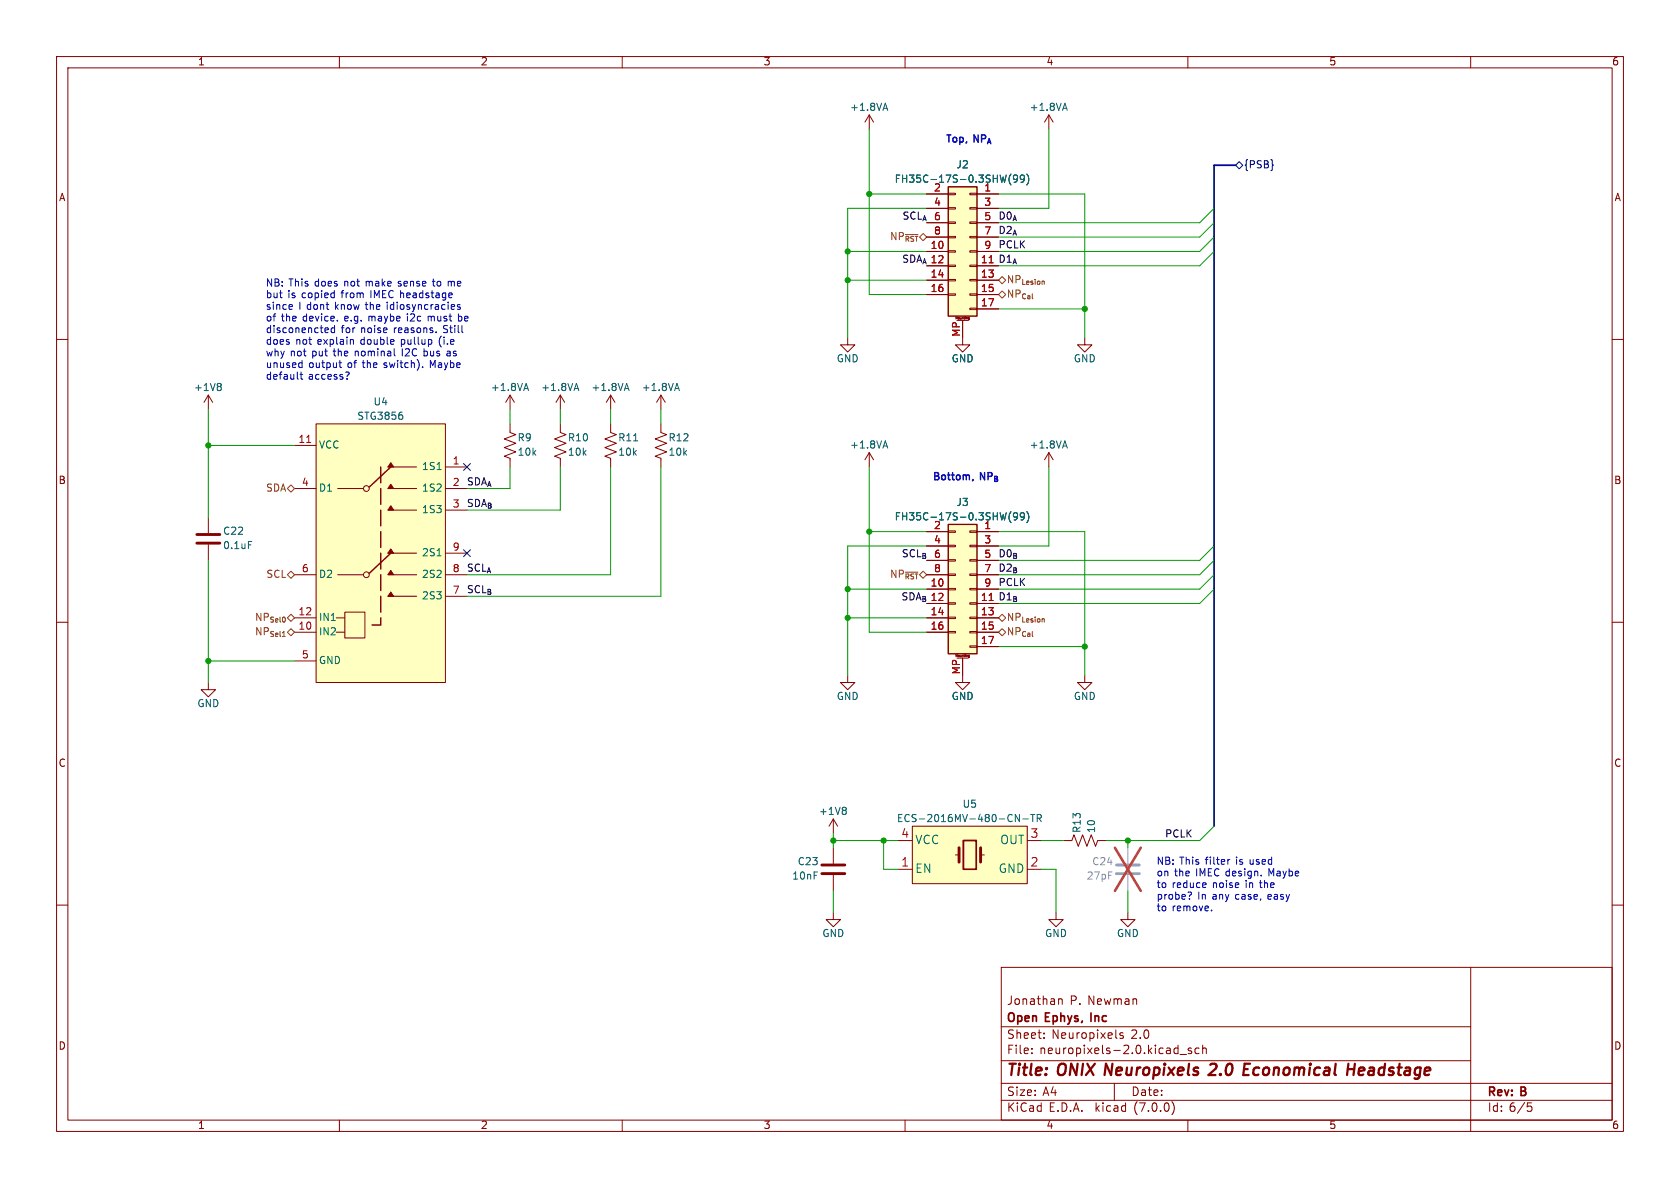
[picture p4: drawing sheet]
<svg xmlns="http://www.w3.org/2000/svg" width="297mm" height="210mm" viewBox="0 0 297 210" stroke-linecap="round" stroke-linejoin="round" font-family="sans-serif">
<g fill="none" stroke="#840000" stroke-width=".18">
<path d="M10 10h277v190h-277zM12 12h273v186h-273zM60 10v2M110 10v2M160 10v2M210 10v2M260 10v2M153.7 20.3l.7 1.3M153.7 20.3v2.6M153.7 20.3l-.8 1.3M163.8 34.3h3.8M163.8 36.8h3.8"/>
<path d="M163.8 39.4h3.8M167.6 39.2h1.3v.3h-1.3zM167.6 36.7h1.3v.3h-1.3zM167.6 34.2h1.3v.2h-1.3zM171.4 39.2h1.3v.3h-1.3zM171.4 36.7h1.3v.3h-1.3zM171.4 34.2h1.3v.2h-1.3zM172.7 34.3h3.8M172.7 36.8h3.8M172.7 39.4h3.8M185.4 20.3l.8 1.3M185.4 20.3v2.6"/>
<path d="M185.4 20.3l-.7 1.3M10 60h2M149.9 59.7v1.3h-1.3l1.3 1.2 1.2-1.2h-1.2M163.8 44.5h3.8M163.8 47h3.8M163.8 49.5h3.8M163.8 52.1h3.8M163.8 41.9h3.8M167.6 51.9h1.3v.3h-1.3zM167.6 49.4h1.3v.3h-1.3zM167.6 46.9h1.3v.2h-1.3zM167.6 44.3h1.3v.3h-1.3z"/>
<path d="M167.6 41.8h1.3v.2h-1.3zM169 56.4v-.4l.1 .3 .1-.3v.4M169.2 56.6h2M170.2 56.6v4.4h-1.3l1.3 1.2 1.2-1.2h-1.2M170.5 56v.3M170.7 56v.1M170.7 56h.1M171.2 56.2v.2h.1M171.2 56.2h.1M171.3 56.1l-.1 .1M171.3 56.1l.1 .1M171.4 56.1v.4h-.2"/>
<path d="M171.4 56.4h-.1M171.4 54.5h1.3v.2h-1.3zM171.4 51.9h1.3v.3h-1.3zM171.4 49.4h1.3v.3h-1.3zM171.4 46.9h1.3v.2h-1.3zM171.4 44.3h1.3v.3h-1.3zM171.4 41.8h1.3v.2h-1.3zM172.7 44.5h3.8M172.7 47h3.8M172.7 49.5h3.8M172.7 52.1h3.8M172.7 54.6h3.8"/>
<path d="M172.7 41.9h3.8M191.8 59.7v1.3h-1.3l1.3 1.2 1.2-1.2h-1.2M285 60h2M36.8 69.9l-.7 1.2M36.8 69.9v2.5M36.8 69.9l.8 1.2M52.1 78.7h3.8M55.9 74.9h22.8v45.8h-22.8zM90.2 74.9v1.6l1 .3-2 .8 2 .8-2 .7 2 .8-2 .7 1 .4v1.6M90.2 69.9v2.5M90.2 69.9l-.8 1.2M90.2 69.9l.7 1.2"/>
<path d="M99.1 74.9v1.6l1 .3-2.1 .8 2.1 .8-2.1 .7 2.1 .8-2.1 .7 1.1 .4v1.6M99.1 69.9l-.8 1.2M99.1 69.9v2.5M99.1 69.9l.7 1.2M107.9 74.9v1.6l1.1 .3-2.1 .8 2.1 .8-2.1 .7 2.1 .8-2.1 .7 1 .4v1.6M107.9 69.9v2.5M107.9 69.9l-.7 1.2M107.9 69.9l.8 1.2M116.8 74.9v1.6l1.1 .3-2.1 .8 2.1 .8-2.1 .7 2.1 .8-2.1 .7 1 .4v1.6M116.8 69.9l-.7 1.2M116.8 69.9v2.5M116.8 69.9l.8 1.2"/>
<path d="M36.8 91.4v2.8M36.8 96.3v2.8M52.1 86.4h3.8M59.7 86.4h4.6M68.6 86.4h5.1M68.6 97.8h5.1M68.6 90.2h5.1M68.6 82.6h5.1M78.7 86.4h3.8M78.7 97.8h3.8M78.7 90.2h3.8M78.7 82.6h3.8"/>
<path d="M153.7 80v2.6M153.7 80l.7 1.3M153.7 80l-.8 1.3M163.8 94h3.8M163.8 96.5h3.8M163.8 99.1h3.8M167.6 98.9h1.3v.3h-1.3zM167.6 96.4h1.3v.2h-1.3zM167.6 93.9h1.3v.2h-1.3zM171.4 98.9h1.3v.3h-1.3zM171.4 96.4h1.3v.2h-1.3zM171.4 93.9h1.3v.2h-1.3z"/>
<path d="M172.7 94h3.8M172.7 96.5h3.8M172.7 99.1h3.8M185.4 80v2.6M185.4 80l.8 1.3M185.4 80l-.7 1.3M10 110h2M52.1 109.2h3.8M52.1 111.8h3.8M52.1 101.6h3.8M52.1 116.8h3.8M59.4 109.2h1.6"/>
<path d="M59.4 111.8h1.6M59.7 101.6h4.6M61 108.2h3.5v4.6h-3.5zM68.6 101.6h5.1M68.6 105.4h5.1M78.7 101.6h3.8M78.7 105.4h3.8M149.9 119.4v1.3h-1.3l1.3 1.2 1.2-1.2h-1.2M163.8 104.1h3.8M163.8 106.7h3.8M163.8 109.2h3.8M163.8 111.8h3.8"/>
<path d="M163.8 101.6h3.8M167.6 111.6h1.3v.3h-1.3zM167.6 109.1h1.3v.2h-1.3zM167.6 106.6h1.3v.2h-1.3zM167.6 104h1.3v.3h-1.3zM167.6 101.5h1.3v.2h-1.3zM169 116.1v-.4l.1 .3 .1-.3v.4M169.2 116.3h2M170.2 116.3v4.4h-1.3l1.3 1.2 1.2-1.2h-1.2M170.5 115.7v.3M170.7 115.7h.1M171.2 116.2h.1"/>
<path d="M171.2 116.1h.1M171.2 116.1h.2M171.3 115.8l-.1 .1v.2M171.3 115.8l.1 .1M171.4 116.2h-.1M171.4 115.8v.4M171.4 114.2h1.3v.2h-1.3zM171.4 111.6h1.3v.3h-1.3zM171.4 109.1h1.3v.2h-1.3zM171.4 106.6h1.3v.2h-1.3zM171.4 104h1.3v.3h-1.3zM171.4 101.5h1.3v.2h-1.3z"/>
<path d="M172.7 104.1h3.8M172.7 106.7h3.8M172.7 109.2h3.8M172.7 111.8h3.8M172.7 114.3h3.8M172.7 101.6h3.8M191.8 119.4v1.3h-1.3l1.3 1.2 1.2-1.2h-1.2M285 110h2M36.8 120.7v1.2h1.3l-1.3 1.3-1.2-1.3h1.2M10 160h2M147.3 144.8v2.5M147.3 149.9v2.8"/>
<path d="M147.3 154.7v2.8M147.3 144.8l.8 1.3M147.3 144.8l-.7 1.3M158.7 153.7h2.6M158.7 148.6h2.6M161.3 146.1h20.3v10.1h-20.3zM168.9 151.1h.6M173.4 151.1h.6M181.6 153.7h2.5M181.6 148.6h2.5M188 148.6h1.5l.4-1 .7 2 .8-2 .8 2 .7-2 .8 2 .4-1h1.5M285 160h2"/>
<path d="M147.3 161.3v1.3h1.3l-1.3 1.2-1.3-1.2h1.3M177 171h108v27h-108zM186.7 161.3v1.3h1.3l-1.3 1.2-1.3-1.2h1.3M187.1 176.7l.3-.1h.3l.1 1M199.4 161.3v1.3h1.3l-1.3 1.2-1.3-1.2h1.3M260 171v29M60 198v2M110 198v2M160 198v2M177 194.5h108M177 191.5h108M177 187.5h83"/>
<path d="M177 181.5h83M182.4 186.1v.2M182.4 185.3v.2M184.6 183.4v.2M184.6 182.6v.2M197 191.5v3M198.5 182.6h-.3l-.2 .2v.2l.5 .1v.4h-.5M207.2 194.7a1.72 1.72 0 0 1 0 2.3M208.6 186.4h1.2M210 198v2M210.6 185.3h-.3l-.3 .2 .1 .2 .5 .1v.4h-.6M212 185.3h-.5l-.2 .2v.5l.1 .2h.6"/>
<path d="M212.6 185.4l.2-.1h.4l.1 1M212.6 184.8v1.5M270.2 195.5h.3l.3 .3-.1 .6-.5 .1"/>
<circle cx="64.8" cy="86.4" r=".51"/>
<circle cx="64.8" cy="101.6" r=".51"/>
</g>
<path d="M214.3 188l-.3 .2M214.9 188.9l-1.3 1.1h1.3M219.8 190h.9M219.9 189h.7M220 188h1M238.3 189h1.1M239.5 188l-.2 2" fill="none" stroke="#840000" stroke-width=".4"/>
<g fill="none" stroke="#006464" stroke-width=".18">
<path d="M156.2 19.2h.6M156.5 18.2l.4 1.3M188 19.2h.6M188.3 18.2l.4 1.3M178.7 30.8a1.46 1.46 0 0 0 0 1.9M179.9 31.5l-.3 .2h-.2l-.2-.2 .1-.5 .3-.1 .2 .2a.84 .84 0 0 1-.3 1.1h-.2M181.1 31.5l-.2 .2h-.3l-.2-.2 .1-.5 .4-.1 .1 .2a.84 .84 0 0 1-.3 1.1h-.2M181.5 30.8a1.46 1.46 0 0 1 0 1.9M38.9 67.8l.2 .2-.2 .3 .2 .3v.2l-.2 .2M92.7 68.7h.6M93 67.8l.4 1.2M101.6 68.7h.6"/>
<path d="M101.9 67.8l.4 1.2M110.5 68.7h.6M110.8 67.8l.4 1.2M119.4 68.7h.6M119.7 67.8l.4 1.2M156.2 78.8h.6M156.5 77.9l.4 1.3M188 78.8h.6M188.3 77.9l.4 1.3M43.9 95.7h.6M77.3 83h.7M77.3 98.3h.7"/>
<path d="M178.7 90.5a1.46 1.46 0 0 0 0 1.9M179.9 91.2l-.3 .2h-.2l-.2-.2 .1-.5 .3-.1 .2 .2a.84 .84 0 0 1-.3 1.1h-.2M181.1 91.2l-.2 .2h-.3l-.2-.2 .1-.5 .4-.1 .1 .2a.84 .84 0 0 1-.3 1.1h-.2M181.5 90.5a1.46 1.46 0 0 1 0 1.9M149.4 142.7l.2 .2-.2 .4 .2 .2v.2l-.2 .3M179.5 144l.7 1.2v-1.2M180.8 144.8h1M182.2 144h.7M182.6 144v1.2M183.4 144.6h.6l.1-.2-.1-.3-.6-.1v1.2M183.7 144.6l.4 .6"/>
</g>
<g fill="#ffffc2" stroke="#ffffc2" stroke-width=".18">
<path d="M167.6 92.7h5.1v22.9h-5.1z"/>
<path d="M161.3 146.1h20.3v10.1h-20.3z"/>
<path d="M167.6 33h5.1v22.9h-5.1z"/>
<path d="M55.9 74.9h22.8v45.8h-22.8z"/>
</g>
<path d="M167.6 33h5.1v22.9h-5.1zM69.1 97.8l-3.8 3.5M69.1 82.6l-3.8 3.5M167.6 92.7h5.1v22.9h-5.1z" fill="none" stroke="#840000" stroke-width=".25"/>
<path d="M34.8 96h4.1M34.8 94.5h4.1M145.3 154.4h4.1M145.3 152.9h4.1M169.5 149.9v2.5M173.4 149.9v2.5" fill="none" stroke="#840000" stroke-width=".51"/>
<path d="M170.3 148.6h2.3v5.1h-2.3z" fill="none" stroke="#840000" stroke-width=".3"/>
<path d="M67.3 82.6v27.9h-2.5" fill="none" stroke="#840000" stroke-width=".25" stroke-dasharray="2.8 1"/>
<g fill="#840000" stroke="#840000" stroke-width=".18">
<path d="M69.1 104.6l.5 .8h-1z"/>
<path d="M69.1 89.4l.5 .8h-1z"/>
<path d="M69.1 100.8l.5 .8h-1z"/>
<path d="M69.1 97l.5 .8h-1z"/>
<path d="M69.1 85.6l.5 .8h-1z"/>
<path d="M69.1 81.8l.5 .8h-1z"/>
</g>
<path d="M54.2 78.2h.7" fill="none" stroke="#a90000" stroke-width=".18"/>
<path d="M197.4 154.4h4M197.4 152.9h4" fill="none" stroke="#a1a1a1" stroke-width=".51"/>
<path d="M199.4 149.9v2.8M199.4 154.7v2.8" fill="none" stroke="#a1a1a1" stroke-width=".18"/>
<path d="M197.1 149.9l4.6 7.6M201.7 149.9l-4.6 7.6" fill="none" stroke="#eb3a3d" stroke-width=".46"/>
<path d="M158.4 41.1v1.3l-.7-1.3v1.3M159.7 41.2l-.7-.1v1.3M176.5 49.5l.7-.6 .6 .6-.6 .7zM177.2 51.4l.6 .7-.6 .6-.7-.6zM50.8 86.4l.6-.7 .7 .7-.7 .6zM50.8 101.6l.6-.6 .7 .6-.7 .6zM158.4 100.8v1.3l-.7-1.3v1.3M159.7 100.9l-.7-.1v1.3M176.5 109.2l.7-.6 .6 .6-.6 .7zM177.2 111.1l.6 .7-.6 .6-.7-.6z" fill="none" stroke="#725600" stroke-width=".18"/>
<path d="M218.4 29.2l.7-.6 .6 .6-.6 .6zM81.9 97.2l1.3 1.2M81.9 81.9l1.3 1.3M83.2 97.2l-1.3 1.2M83.2 81.9l-1.3 1.3" fill="none" stroke="#000084" stroke-width=".18"/>
<g fill="none" stroke="#0000c2" stroke-width=".18">
<path d="M51.6 53.9l.1 .2-.6 .2M57.9 58l.2 .3-.6 .1M58 58.7l-.1 .1M59.1 57.5v1.3M59.1 58h-.3l-.3 .2 .2 .5h.4M59.6 56.6v.1M76.4 49.7h.5M77.1 58.7v.1M79.2 49.7v.9M79.4 49.7l-.2 .1M81 55.5v1.2M81 56.7h.2"/>
<path d="M81.2 55.9l-.2 .1M81.3 53.9l-.3-.1-.1 .2v.2l.4 .1v.3h-.4M53 66.2h.5M53.2 65.8v1.1l.3 .1M53.4 63.7v1.3M53.4 64.9l-.1 .1M59.9 64.1h.5M60.1 64.8l.3 .2M61.7 65.8v.3l-.2 .2M62.3 60l.2 .2v.7M69.7 62.7l.2 .2M74.7 64.9v.1"/>
<path d="M79.2 62.1h-.1M79.2 62.4l-.2 .2 .2 .3M210.6 157.7v.3l-.2 .2M213.2 156.1v.3l-.6 .1M217.4 151.9l-.3 .2M214.2 160.9v.1"/>
</g>
<path d="M172 84.8l-.1 .2" fill="none" stroke="#0000c2" stroke-width=".25"/>
<path d="M218.4 29.2h-3.8v116.9" fill="none" stroke="#000084" stroke-width=".3"/>
<g fill="none" stroke="#009600" stroke-width=".18">
<path d="M153.7 34.3h10.1M153.7 22.9v29.2h10.1M163.8 36.8h-13.9v22.9M176.5 34.3h15.3v25.4M185.4 22.9v13.9h-8.9M214.6 36.8l-2.5 2.6h-35.6M214.6 39.4l-2.5 2.5h-35.6M149.9 44.5h13.9M149.9 49.5h13.9M176.5 54.6h15.3M214.6 44.5l-2.5 2.5h-35.6M214.6 41.9l-2.5 2.6h-35.6"/>
<path d="M36.8 72.4v19M36.8 78.7h15.3M90.2 72.4v2.5M99.1 72.4v2.5M107.9 72.4v2.5M116.8 72.4v2.5M36.8 99.1v21.6M90.2 82.6v3.8h-7.7M99.1 82.6v7.6h-16.6M107.9 82.6v19h-25.4M116.8 82.6v22.8h-34.3M153.7 82.6v29.2h10.1"/>
<path d="M153.7 94h10.1M163.8 96.5h-13.9v22.9M176.5 94h15.3v25.4M185.4 82.6v13.9h-8.9M214.6 99.1l-2.5 2.5h-35.6M214.6 96.5l-2.5 2.6h-35.6M36.8 116.8h15.3M149.9 104.1h13.9M149.9 109.2h13.9M176.5 114.3h15.3M214.6 101.6l-2.5 2.5h-35.6M214.6 104.1l-2.5 2.6h-35.6"/>
<path d="M147.3 147.3v2.6M147.3 157.5v3.8M147.3 148.6h11.4M156.2 148.6v5.1h2.5M184.1 153.7h2.6v7.6M184.1 148.6h3.9M199.4 148.6v1.3M199.4 157.5v3.8M214.6 146.1l-2.5 2.5h-16.5"/>
</g>
<g fill="#009600" stroke="#009600" stroke-width=".18">
<circle cx="199.4" cy="148.6" r=".46"/>
<circle cx="149.9" cy="104.1" r=".46"/>
<circle cx="191.8" cy="114.3" r=".46"/>
<circle cx="149.9" cy="109.2" r=".46"/>
<circle cx="149.9" cy="49.5" r=".46"/>
<circle cx="153.7" cy="94" r=".46"/>
<circle cx="149.9" cy="44.5" r=".46"/>
<circle cx="147.3" cy="148.6" r=".46"/>
<circle cx="156.2" cy="148.6" r=".46"/>
<circle cx="153.7" cy="34.3" r=".46"/>
<circle cx="191.8" cy="54.6" r=".46"/>
<circle cx="36.8" cy="78.7" r=".46"/>
<circle cx="36.8" cy="116.8" r=".46"/>
</g>
<g font-size="2.8" fill="#840000">
<text x="178" y="190.8">Title:</text>
<text x="187.1" y="190.8">ONIX Neuropixels</text>
<text x="215.1" y="190.8">2.0</text>
<text x="221.7" y="190.8">Economical</text>
<text x="240.6" y="190.8">Headstage</text>
</g>
<g font-size="2.1" fill="#a90000">
<text x="159.3" y="148.3">4</text>
<text x="182.1" y="148.3">3</text>
<text x="159.3" y="153.4">1</text>
<text x="182.1" y="153.4">2</text>
</g>
<g font-size="2.1" fill="#006464">
<text x="161.8" y="149.5">VCC</text>
<text x="176.7" y="149.5">OUT</text>
<text x="161.8" y="154.6">EN</text>
<text x="176.5" y="154.6">GND</text>
</g>
<g font-size="2.1" fill="#840000">
<text x="178" y="177.9">Jonathan</text>
<text x="189.1" y="177.9">P. Newman</text>
<text x="178" y="183.9">Sheet:</text>
<text x="178" y="181.1">Open</text>
<text x="184.9" y="181.1">Ephys,</text>
<text x="185.9" y="183.9">Neuropixels</text>
<text x="193.4" y="181.1">Inc</text>
<text x="200" y="183.9">2.0</text>
<text x="178" y="186.6">File:</text>
<text x="183.8" y="186.6">neuropixels-2.0.kicad_sch</text>
<text x="178" y="196.8">KiCad</text>
<text x="178" y="194">Size:</text>
<text x="184.3" y="194">A4</text>
<text x="185.4" y="196.8">E.D.A.</text>
<text x="193.7" y="196.8">kicad</text>
<text x="200" y="194">Date:</text>
<text x="200.6" y="196.8">(7.0.0)</text>
<text x="263" y="194.2">Rev:</text>
<text x="263" y="196.8">Id: 6/5</text>
<text x="269" y="194.2">B</text>
</g>
<g font-size="1.8" fill="#840000">
<text x="35" y="11.8">1</text>
<text x="85" y="11.8">2</text>
<text x="135" y="11.8">3</text>
<text x="185" y="11.8">4</text>
<text x="235" y="11.8">5</text>
<text x="285" y="11.8">6</text>
<text x="10.4" y="35.8">A</text>
<text x="285.4" y="35.8">A</text>
<text x="10.3" y="85.8">B</text>
<text x="285.3" y="85.8">B</text>
<text x="10.3" y="135.8">C</text>
<text x="285.3" y="135.8">C</text>
<text x="10.3" y="185.8">D</text>
<text x="285.3" y="185.8">D</text>
<text x="35" y="199.8">1</text>
<text x="85" y="199.8">2</text>
<text x="135" y="199.8">3</text>
<text x="185" y="199.8">4</text>
<text x="235" y="199.8">5</text>
<text x="285" y="199.8">6</text>
</g>
<g font-size="1.8" fill="#006464">
<text x="150.2" y="19.9">+1.8VA</text>
<text x="182" y="19.9">+1.8VA</text>
<text x="158.1" y="32.6">FH35C-17S-0.3SHW(99)</text>
<text x="169" y="30">J2</text>
<text x="147.9" y="64.3">GND</text>
<text x="168.2" y="64.3">GND</text>
<text x="189.8" y="64.3">GND</text>
<text x="34.2" y="69.4">+1V8</text>
<text x="66" y="71.9">U4</text>
<text x="86.7" y="69.4">+1.8VA</text>
<text x="95.6" y="69.4">+1.8VA</text>
<text x="104.5" y="69.4">+1.8VA</text>
<text x="113.4" y="69.4">+1.8VA</text>
<text x="63.1" y="74.5">STG3856</text>
<text x="56.4" y="79.6">VCC</text>
<text x="74.5" y="83.4">1S1</text>
<text x="91.4" y="78.3">R9</text>
<text x="91.4" y="80.8">10k</text>
<text x="100.3" y="78.3">R10</text>
<text x="100.3" y="80.8">10k</text>
<text x="109.2" y="78.3">R11</text>
<text x="109.2" y="80.8">10k</text>
<text x="118.1" y="78.3">R12</text>
<text x="118.1" y="80.8">10k</text>
<text x="150.2" y="79.6">+1.8VA</text>
<text x="182" y="79.6">+1.8VA</text>
<text x="56.4" y="87.2">D1</text>
<text x="74.5" y="87.2">1S2</text>
<text x="169" y="89.7">J3</text>
<text x="39.4" y="94.8">C22</text>
<text x="74.5" y="91">1S3</text>
<text x="158.1" y="92.3">FH35C-17S-0.3SHW(99)</text>
<text x="39.4" y="97.3">0.1uF</text>
<text x="74.5" y="98.6">2S1</text>
<text x="56.4" y="102.4">D2</text>
<text x="74.5" y="106.2">2S3</text>
<text x="74.5" y="102.4">2S2</text>
<text x="56.4" y="112.6">IN2</text>
<text x="56.4" y="110">IN1</text>
<text x="56.4" y="117.7">GND</text>
<text x="34.8" y="125.3">GND</text>
<text x="147.9" y="124">GND</text>
<text x="168.2" y="124">GND</text>
<text x="189.8" y="124">GND</text>
<text x="170.1" y="143.1">U5</text>
<text x="144.7" y="144.3">+1V8</text>
<text x="158.5" y="145.6">ECS-2016MV-480-CN-TR</text>
<text x="191.3" y="147.3" transform="rotate(-90 191.3 147.3)">R13</text>
<text x="193.9" y="147.3" transform="rotate(-90 193.9 147.3)">10</text>
<text x="140" y="155.8">10nF</text>
<text x="141" y="153.2">C23</text>
<text x="145.3" y="165.9">GND</text>
<text x="184.7" y="165.9">GND</text>
<text x="197.4" y="165.9">GND</text>
</g>
<g font-size="1.8" fill="#0000c2">
<text x="166.8" y="25.4">Top,</text>
<text x="171.8" y="25.4">NP_{A}</text>
<text x="47" y="50.9">NB: This</text>
<text x="47" y="52.9">but</text>
<text x="50.9" y="52.9">is</text>
<text x="53.4" y="52.9">copied</text>
<text x="55.7" y="50.9">does</text>
<text x="60.5" y="52.9">from</text>
<text x="61" y="50.9">not</text>
<text x="64.9" y="50.9">make</text>
<text x="65.8" y="52.9">IMEC headstage</text>
<text x="70.8" y="50.9">sense</text>
<text x="77.1" y="50.9">to</text>
<text x="79.8" y="50.9">me</text>
<text x="47" y="55">since</text>
<text x="47" y="57">of</text>
<text x="47" y="59.1">disconencted</text>
<text x="49.8" y="57">the</text>
<text x="52.8" y="55">I dont</text>
<text x="53.6" y="57">device.</text>
<text x="59.4" y="55">know</text>
<text x="60.3" y="59.1">for</text>
<text x="61.1" y="57">e.g.</text>
<text x="63.9" y="59.1">noise</text>
<text x="64.9" y="55">the</text>
<text x="65.4" y="57">maybe</text>
<text x="68.8" y="55">idiosyncracies</text>
<text x="69.8" y="59.1">reasons.</text>
<text x="72.4" y="57">i2c</text>
<text x="76.2" y="57">must</text>
<text x="78.7" y="59.1">Still</text>
<text x="81.6" y="57">be</text>
<text x="47" y="61.1">does</text>
<text x="47" y="63.2">why not</text>
<text x="47" y="65.3">unused</text>
<text x="52.3" y="61.1">not</text>
<text x="54.6" y="65.3">output</text>
<text x="55.2" y="63.2">put</text>
<text x="56.2" y="61.1">explain</text>
<text x="59.2" y="63.2">the</text>
<text x="61.5" y="65.3">of</text>
<text x="63" y="63.2">nominal</text>
<text x="63.9" y="61.1">double</text>
<text x="64.3" y="65.3">the</text>
<text x="68.1" y="65.3">switch).</text>
<text x="71.2" y="61.1">pullup</text>
<text x="71.5" y="63.2">I2C bus</text>
<text x="76.4" y="65.3">Maybe</text>
<text x="78" y="61.1">(i.e</text>
<text x="79.6" y="63.2">as</text>
<text x="47" y="67.3">default</text>
<text x="54.5" y="67.3">access?</text>
<text x="164.5" y="85.1">Bottom,</text>
<text x="173" y="85.1">NP_{B}</text>
<text x="204.5" y="153.1">NB: This</text>
<text x="204.5" y="155.1">on the</text>
<text x="211.5" y="155.1">IMEC design.</text>
<text x="213.2" y="153.1">filter</text>
<text x="218.7" y="153.1">is</text>
<text x="221.2" y="153.1">used</text>
<text x="224.5" y="155.1">Maybe</text>
<text x="204.5" y="157.2">to</text>
<text x="204.5" y="159.2">probe?</text>
<text x="204.5" y="161.3">to</text>
<text x="207.2" y="157.2">reduce</text>
<text x="207.2" y="161.3">remove.</text>
<text x="211.8" y="159.2">In any</text>
<text x="214.5" y="157.2">noise</text>
<text x="218.6" y="159.2">case,</text>
<text x="220.4" y="157.2">in</text>
<text x="223" y="157.2">the</text>
<text x="224.4" y="159.2">easy</text>
</g>
<g font-size="1.8" fill="#a90000">
<text x="165.1" y="34">2</text>
<text x="174" y="34">1</text>
<text x="165.1" y="36.6">4</text>
<text x="165.1" y="39.1">6</text>
<text x="165.1" y="41.7">8</text>
<text x="174" y="36.6">3</text>
<text x="174" y="39.1">5</text>
<text x="174" y="41.7">7</text>
<text x="164.5" y="44.2">10</text>
<text x="164.5" y="46.7">12</text>
<text x="173.4" y="46.7">11 D1_{A}</text>
<text x="173.4" y="46.7">11</text>
<text x="174" y="44.2">9</text>
<text x="164.5" y="49.3">14</text>
<text x="164.5" y="51.8">16</text>
<text x="173.4" y="49.3">13</text>
<text x="173.4" y="51.8">15</text>
<text x="169.9" y="59.6" transform="rotate(-90 169.9 59.6)">MP</text>
<text x="173.4" y="54.4">17</text>
<text x="52.7" y="78.5">11</text>
<text x="80" y="82.3">1</text>
<text x="53.3" y="86.1">4</text>
<text x="80" y="86.1">2</text>
<text x="80" y="89.9">3</text>
<text x="165.1" y="93.7">2</text>
<text x="174" y="93.7">1</text>
<text x="53.3" y="101.3">6</text>
<text x="80" y="101.3">8</text>
<text x="80" y="97.5">9</text>
<text x="165.1" y="96.3">4</text>
<text x="165.1" y="98.8">6</text>
<text x="165.1" y="101.3">8</text>
<text x="174" y="96.3">3</text>
<text x="174" y="98.8">5</text>
<text x="174" y="101.3">7</text>
<text x="80" y="105.2">7</text>
<text x="164.5" y="103.9">10</text>
<text x="164.5" y="106.4">12</text>
<text x="173.4" y="106.4">11 D1_{B}</text>
<text x="173.4" y="106.4">11</text>
<text x="174" y="103.9">9</text>
<text x="52.7" y="111.5">10</text>
<text x="52.7" y="109">12</text>
<text x="164.5" y="109">14</text>
<text x="164.5" y="111.5">16</text>
<text x="173.4" y="109">13</text>
<text x="173.4" y="111.5">15</text>
<text x="53.3" y="116.6">5</text>
<text x="169.9" y="119.3" transform="rotate(-90 169.9 119.3)">MP</text>
<text x="173.4" y="114">17</text>
</g>
<text font-size="1.8" fill="#000084" x="219.9" y="30">{PSB}</text>
<g font-size="1.8" fill="#0f0f0f">
<text x="159.4" y="39">SCL_{A}</text>
<text x="176.5" y="39">D0_{A}</text>
<text x="176.5" y="41.6">D2_{A}</text>
<text x="159.3" y="46.6">SDA_{A}</text>
<text x="176.5" y="44.1">PCLK</text>
<text x="82.5" y="89.8">SDA_{B}</text>
<text x="82.5" y="86">SDA_{A}</text>
<text x="82.5" y="101.3">SCL_{A}</text>
<text x="159.2" y="98.7">SCL_{B}</text>
<text x="176.5" y="98.7">D0_{B}</text>
<text x="176.5" y="101.3">D2_{B}</text>
<text x="82.5" y="105.1">SCL_{B}</text>
<text x="159.2" y="106.3">SDA_{B}</text>
<text x="176.5" y="103.8">PCLK</text>
<text x="205.9" y="148.2">PCLK</text>
</g>
<g font-size="1.8" fill="#725600">
<text x="157.2" y="43.1">NP_{~{RST}}</text>
<text x="178" y="50.4">NP_{Lesion}</text>
<text x="178" y="52.9">NP_{Cal}</text>
<text x="46.9" y="87.2">SDA</text>
<text x="47" y="102.4">SCL</text>
<text x="157.2" y="102.8">NP_{~{RST}}</text>
<text x="44.9" y="110">NP_{Sel0}</text>
<text x="44.9" y="112.6">NP_{Sel1}</text>
<text x="178" y="110">NP_{Lesion}</text>
<text x="178" y="112.6">NP_{Cal}</text>
</g>
<g font-size="1.8" fill="#989898">
<text x="192.1" y="155.8">27pF</text>
<text x="193" y="153.2">C24</text>
</g>
<g font-size=".5" fill="#840000">
<text x="168.7" y="56.6">Mounting</text>
<text x="168.7" y="116.3">Mounting</text>
</g>
</svg>
